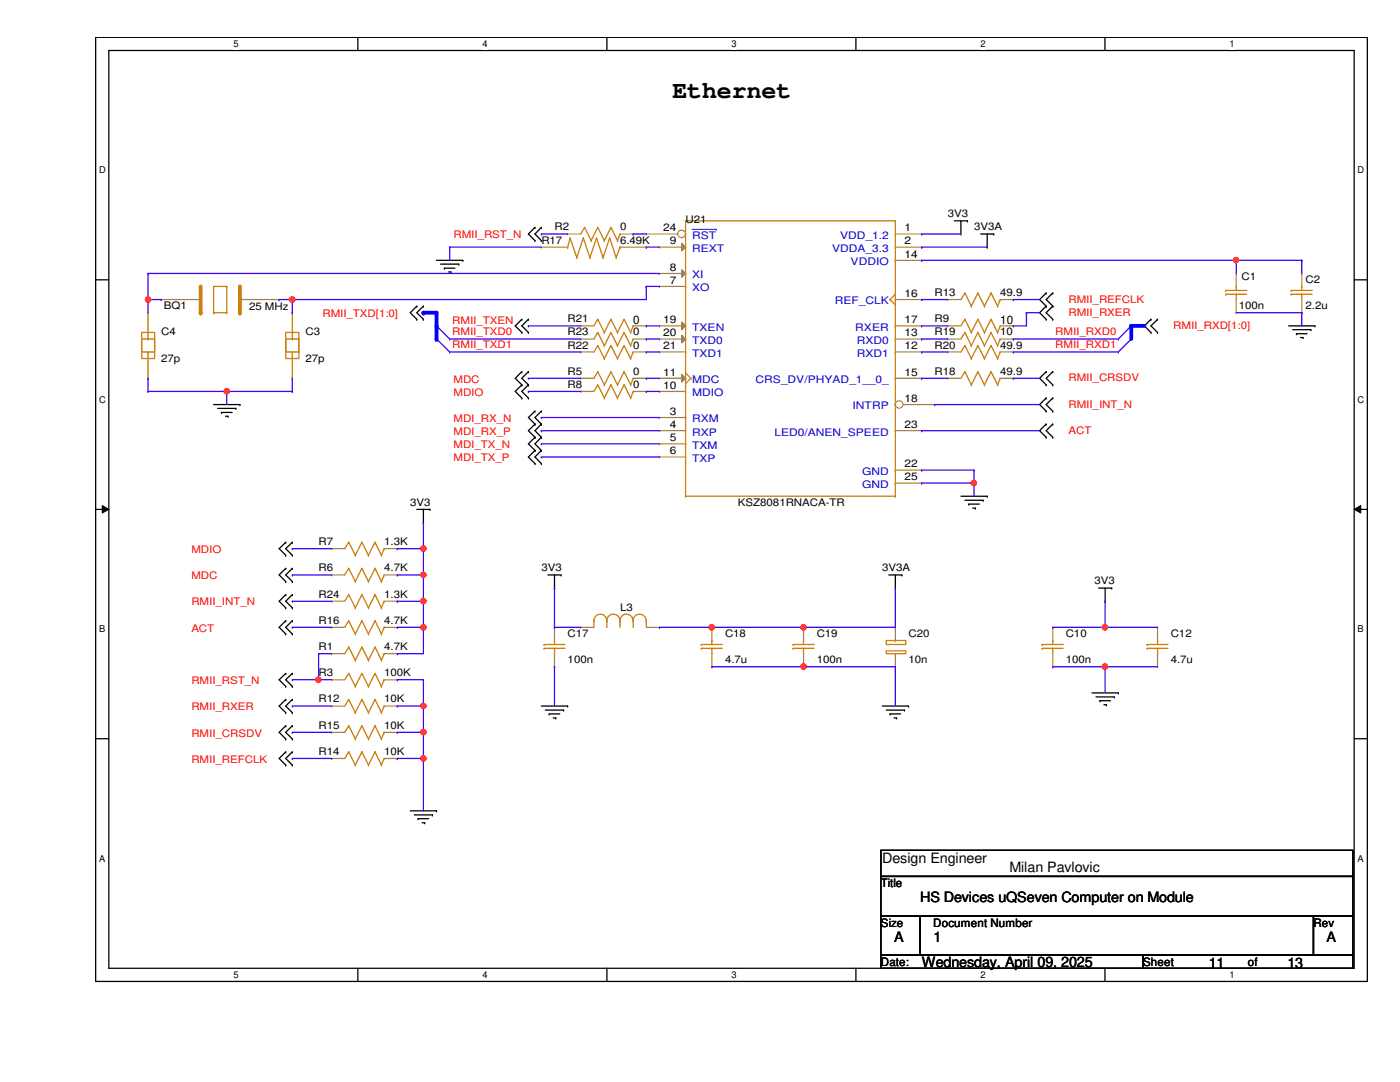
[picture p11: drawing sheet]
<svg xmlns="http://www.w3.org/2000/svg" width="279mm" height="216mm" viewBox="0 0 279 216" stroke-linecap="round" stroke-linejoin="round" font-family="sans-serif">
<path d="M19.1 7.5h253.8v188.3h-253.8zM21.7 10.1h248.6v183.1h-248.6z" fill="none" stroke="#000" stroke-width=".25"/>
<g fill="#fff">
<path d="M46.6 7.7h1v2.1h-1z"/>
<path d="M46.6 193.5h1v2.1h-1z"/>
</g>
<path d="M71.4 7.5v2.6M71.4 193.2v2.6" fill="none" stroke="#000" stroke-width=".25"/>
<g fill="#fff">
<path d="M96.3 7.7h1v2.1h-1z"/>
<path d="M96.3 193.5h1v2.1h-1z"/>
</g>
<path d="M121.1 7.5v2.6M121.1 193.2v2.6" fill="none" stroke="#000" stroke-width=".25"/>
<g fill="#fff">
<path d="M146 7.7h1v2.1h-1z"/>
<path d="M146 193.5h1v2.1h-1z"/>
</g>
<path d="M170.8 7.5v2.6M170.8 193.2v2.6" fill="none" stroke="#000" stroke-width=".25"/>
<g fill="#fff">
<path d="M195.7 7.7h1v2.1h-1z"/>
<path d="M195.7 193.5h1v2.1h-1z"/>
</g>
<path d="M220.5 7.5v2.6M220.5 193.2v2.6" fill="none" stroke="#000" stroke-width=".25"/>
<g fill="#fff">
<path d="M245.4 7.7h1v2.1h-1z"/>
<path d="M245.4 193.5h1v2.1h-1z"/>
<path d="M19.8 32.9h1.3v2.1h-1.3z"/>
<path d="M270.9 32.9h1.3v2.1h-1.3z"/>
<path d="M19.8 78.7h1.3v2.1h-1.3z"/>
<path d="M270.9 78.7h1.3v2.1h-1.3z"/>
</g>
<path d="M19.1 55.8h2.6M270.3 55.8h2.6" fill="none" stroke="#000" stroke-width=".25"/>
<g fill="#fff">
<path d="M19.8 124.5h1.2v2.1h-1.2z"/>
<path d="M270.9 124.5h1.3v2.1h-1.3z"/>
</g>
<path d="M19.1 101.6h2.6M270.3 101.6h2.6" fill="none" stroke="#000" stroke-width=".25"/>
<path d="M20.4 100.9l1.3 .7-1.3 .8zM270.3 101.6l1.3-.7v1.5z" fill="#000"/>
<path d="M20.4 100.9l1.3 .7-1.3 .8zM270.3 101.6l1.3-.7v1.5z" fill="none" stroke="#000" stroke-width=".2"/>
<g fill="#fff">
<path d="M19.8 170.3h1.2v2h-1.2z"/>
<path d="M270.9 170.3h1.3v2h-1.3z"/>
</g>
<g fill="none" stroke="#000" stroke-width=".25">
<path d="M87.1 51.9h5.3M87.9 52.7h3.7M88.7 53.5h.1M88.7 53.5h2.1M89.5 54.3h.5M90 54.3h.1M91.6 52.7h.1M92.4 51.9h.1M106.8 45.4h.1M106.8 48h.1M106.8 45.4l-1.3 1.3 1.3 1.3M108 45.4h.1"/>
<path d="M108 48h.1M108 45.4l-1.2 1.3 1.2 1.3M190.5 44.1h2.6M191.8 46.7h.1M191.8 44.1v2.6M193.1 44.1h.1M195.7 46.7h2.6M197 49.3h.1M197 46.7v2.6M198.3 46.7h.1M208.8 58.5h.1M208.8 58.5l-1.3 1.3 1.3 1.3"/>
<path d="M210.1 58.5h.1M210.1 58.5l-1.3 1.3 1.3 1.3M83.2 61.1h.1M83.2 63.7h.1M83.2 61.1l-1.3 1.3 1.3 1.3M84.5 61.1h.1M84.5 63.7h.1M84.5 61.1l-1.3 1.3 1.3 1.3M104.1 63.7h.1M104.1 66.3h.1M104.1 74.2h.1M104.1 76.8h.1"/>
<path d="M104.1 79.4h.1M104.1 63.7l-1.3 1.3 1.3 1.3M104.1 74.2l-1.3 1.3 1.3 1.3M104.1 76.8l-1.3 1.3 1.3 1.3M105.5 63.7h.1M105.5 66.3h.1M105.5 74.2h.1M105.5 76.8h.1M105.5 79.4h.1M105.5 63.7l-1.4 1.3 1.4 1.3M105.5 74.2l-1.4 1.3 1.4 1.3M105.5 76.8l-1.4 1.3 1.4 1.3"/>
<path d="M208.8 61.1h.1M208.8 63.7h.1M208.8 74.2h.1M208.8 76.8h.1M208.8 79.4h.1M208.8 61.1l-1.3 1.3 1.3 1.3M208.8 74.2l-1.3 1.3 1.3 1.3M208.8 79.4l-1.3 1.3 1.3 1.3M210.1 61.1h.1M210.1 63.7h.1M210.1 76.8h.1M210.1 74.2h.1"/>
<path d="M210.1 79.4h.1M210.1 61.1l-1.3 1.3 1.3 1.3M210.1 74.2l-1.3 1.3 1.3 1.3M210.1 79.4l-1.3 1.3 1.3 1.3M229.7 63.7h.1M229.7 66.3h.1M229.7 63.7l-1.3 1.3 1.3 1.3M231 66.3h.1M231 63.7h.1M231 63.7l-1.3 1.3 1.3 1.3M257.2 65h5.2M258 65.8h3.6"/>
<path d="M258.7 66.6h.1M258.7 66.6h2.2M259.5 67.4h.6M260.1 67.4h.1M261.6 65.8h.1M262.4 65h.1M42.6 80.7h5.3M43.4 81.5h3.7M44.2 82.3h.1M44.2 82.3h2.1M45 83.1h.5M45.5 83.1h.1"/>
<path d="M47.1 81.5h.1M47.9 80.7h.1M106.8 82h.1M106.8 84.6h.1M106.8 87.2h.1M106.8 89.9h.1M106.8 92.5h.1M106.8 82l-1.3 1.3 1.3 1.3M106.8 84.6l-1.3 1.3 1.3 1.3M106.8 87.2l-1.3 1.4 1.3 1.3M106.8 89.9l-1.3 1.3 1.3 1.3M108 82h.1"/>
<path d="M108 84.6h.1M108 87.2h.1M108 89.9h.1M108 92.5h.1M108 82l-1.2 1.3 1.2 1.3M108 84.6l-1.2 1.3 1.2 1.3M108 87.2l-1.2 1.4 1.2 1.3M108 89.9l-1.2 1.3 1.2 1.3M191.8 99h5.2M192.6 99.8h3.6M196.2 99.8h.1M197 99h.1"/>
<path d="M208.8 82h.1M208.8 84.6h.1M208.8 87.2h.1M208.8 84.6l-1.3 1.3 1.3 1.3M210.1 82h.1M210.1 87.2h.1M210.1 84.6h.1M210.1 84.6l-1.3 1.3 1.3 1.3M57 108.2h.1M57 110.8h.1M57 113.4h.1M57 116h.1"/>
<path d="M57 118.7h.1M57 108.2l-1.3 1.3 1.3 1.3M57 113.4l-1.3 1.3 1.3 1.3M57 118.7l-1.3 1.3 1.3 1.3M58.3 108.2h.1M58.3 110.8h.1M58.3 113.4h.1M58.3 116h.1M58.3 118.7h.1M58.3 108.2l-1.3 1.3 1.3 1.3M58.3 113.4l-1.3 1.3 1.3 1.3M58.3 118.7l-1.3 1.3 1.3 1.3"/>
<path d="M83.2 101.6h2.6M84.5 104.3h.1M84.5 101.6v2.7M85.8 101.6h.1M109.3 114.7h2.7M110.7 117.3h.1M110.7 114.7v2.6M112 114.7h.1M177.4 114.7h2.6M178.7 117.3h.1M178.7 114.7v2.6M180 114.7h.1"/>
<path d="M193.3 100.6h.1M193.3 100.6h2.2M194.1 101.4h.5M194.6 101.4h.1M219.2 117.3h2.7M220.6 120h.1M220.6 117.3v2.7M221.9 117.3h.1M57 121.3h.1M57 123.9h.1M57 126.5h.1M57 134.4h.1"/>
<path d="M57 136.9h.1M57 139.6h.1M57 123.9l-1.3 1.3 1.3 1.3M57 134.4l-1.3 1.2 1.3 1.3M57 139.6l-1.3 1.3 1.3 1.3M58.3 121.3h.1M58.3 123.9h.1M58.3 126.5h.1M58.3 134.4h.1M58.3 136.9h.1M58.3 139.6h.1M58.3 123.9l-1.3 1.3 1.3 1.3"/>
<path d="M58.3 134.4l-1.3 1.2 1.3 1.3M58.3 139.6l-1.3 1.3 1.3 1.3M217.9 138.3h5.3M218.7 139.1h3.7M219.5 139.8h.1M219.5 139.8h2.1M222.4 139.1h.1M223.2 138.3h.1M19.1 147.4h2.6M57 142.2h.1M57 144.8h.1M57 147.4h.1"/>
<path d="M57 150h.1M57 152.7h.1M57 144.8l-1.3 1.3 1.3 1.3M57 150l-1.3 1.3 1.3 1.4M58.3 142.2h.1M58.3 144.8h.1M58.3 147.4h.1M58.3 150h.1M58.3 152.7h.1M58.3 144.8l-1.3 1.3 1.3 1.3M58.3 150l-1.3 1.3 1.3 1.4M108 140.9h5.3"/>
<path d="M108.8 141.7h3.7M109.6 142.5h.1M109.6 142.5h2.1M110.4 143.3h.5M110.9 143.3h.1M112.5 141.7h.1M113.3 140.9h.1M176.1 140.9h5.2M176.9 141.7h3.6M177.6 142.5h.1M177.6 142.5h2.1M178.4 143.3h.5"/>
<path d="M178.9 143.3h.1M180.5 141.7h.1M181.3 140.9h.1M220.3 140.6h.5M220.8 140.6h.1M270.3 147.4h2.6M81.9 161.8h5.2M82.7 162.6h3.6M83.4 163.4h.1M83.4 163.4h2.2M84.2 164.2h.6M84.8 164.2h.1"/>
<path d="M86.3 162.6h.1M87.1 161.8h.1M175.8 169.7h94.2v5.2h-94.2zM175.8 174.9h94.2v7.9h-94.2zM175.8 182.8h7.8v7.8h-7.8zM175.8 190.6h52.3v2.6h-52.3zM183.6 182.8h78.5v7.8h-78.5zM228.1 190.6h41.9v2.6h-41.9zM262.1 182.8h7.9v7.8h-7.9z"/>
</g>
<path d="M87.1 67.6h.1M87.1 65h.1M87.1 67.6l2.6 2.6M87.1 65l2.6 2.6M223.2 70.2h.1M223.2 67.6h.1M225.8 67.6l-2.6 2.6M225.8 65l-2.6 2.6" fill="none" stroke="#4200ff" stroke-width=".25"/>
<g fill="none" stroke="#cc8006" stroke-width=".25">
<path d="M136.8 44.1h.1M136.8 54.6h.1M136.8 57.1h.1M136.8 49.3h.1M136.8 46.7h.1M136.8 44.1h41.9M136.8 44.1v54.9M177.6 59.8h.1M177.6 59.8l1.1 1M178.7 44.1h.1M178.7 46.7h.1M178.7 49.3h.1"/>
<path d="M178.7 51.9h.1M178.7 58.7h.1M178.7 59.8h.1M178.7 44.1v54.9M178.7 58.7l-1.1 1.1M257.7 58.7h.1M257.7 58h.1M257.7 58.7h4.2M257.7 58h4.2M259.8 57.1h.1M259.8 58.7h.1M259.8 57.1v.9"/>
<path d="M259.8 58.7v1.1M136.8 74.4h.1M136.8 75.5h.1M136.8 78.1h.1M136.8 65h.1M136.8 70.2h.1M136.8 67.6h.1M136.8 74.4l1.1 1.1M137.9 75.5h.1M137.9 75.5l-1.1 1M178.7 67.6h.1M178.7 70.2h.1"/>
<path d="M178.7 75.5h.1M178.7 65h.1M136.8 99h.1M136.8 83.3h.1M136.8 85.9h.1M136.8 88.6h.1M136.8 91.2h.1M136.8 99h41.9M178.7 99h.1M178.7 80.7h.1M178.7 93.8h.1M178.7 85.9h.1"/>
<path d="M178.7 96.4h.1"/>
</g>
<g fill="none" stroke="#a84" stroke-width=".25">
<path d="M131.6 57.1h.1M131.6 57.1h5.2M178.7 46.7h5.2M178.7 49.3h5.2M183.9 46.7h.1M183.9 49.3h.1M259.8 54.6h.1M259.8 54.6v2.5M259.8 59.8v2.6M259.8 62.4h.1M131.6 83.3h.1M131.6 85.9h.1"/>
<path d="M131.6 88.6h.1M131.6 91.2h.1M131.6 83.3h5.2M131.6 85.9h5.2M131.6 88.6h5.2M131.6 91.2h5.2"/>
</g>
<path d="M136.1 53.8l.7 .8-.7 .7z" fill="#a84"/>
<path d="M131.6 54.6h.1M131.6 54.6h5.2M136.1 53.8l.7 .8-.7 .7z" fill="none" stroke="#a84" stroke-width=".25"/>
<path d="M136.1 48.6l.7 .7-.7 .8z" fill="#a84"/>
<path d="M131.6 49.3h.1M131.6 49.3h5.2M136.1 48.6l.7 .7-.7 .8zM131.6 78.1h.1M131.6 78.1h5.2" fill="none" stroke="#a84" stroke-width=".25"/>
<path d="M136.1 74.7l.7 .8-.7 .7z" fill="#a84"/>
<g fill="none" stroke="#a84" stroke-width=".25">
<path d="M178.7 51.9h5.2M178.7 59.8h5.2M183.9 51.9h.1M183.9 59.8h.1M131.6 75.5h.1M131.6 75.5h5.2M136.1 74.7l.7 .8-.7 .7zM178.7 75.5h5.2M178.7 70.2h5.2M178.7 67.6h5.2M178.7 65h5.2M183.9 70.2h.1"/>
<path d="M183.9 67.6h.1M183.9 75.5h.1M183.9 65h.1"/>
</g>
<circle cx="179.5" cy="80.7" r=".75" fill="#fff"/>
<g fill="none" stroke="#a84" stroke-width=".25">
<path d="M180.3 80.7h6.2M186.5 80.7h.1"/>
<circle cx="179.5" cy="80.7" r=".75"/>
</g>
<path d="M136.1 64.3l.7 .7-.7 .8z" fill="#a84"/>
<path d="M131.6 65h.1M131.6 65h5.2M136.1 64.3l.7 .7-.7 .8z" fill="none" stroke="#a84" stroke-width=".25"/>
<path d="M136.1 66.9l.7 .7-.7 .8z" fill="#a84"/>
<path d="M131.6 67.6h.1M131.6 70.2h.1M131.6 67.6h5.2M131.6 70.2h5.2M136.1 66.9l.7 .7-.7 .8zM178.7 93.8h5.2M178.7 85.9h5.2M183.9 93.8h.1M183.9 85.9h.1" fill="none" stroke="#a84" stroke-width=".25"/>
<circle cx="136" cy="46.7" r=".75" fill="#fff"/>
<g fill="none" stroke="#a84" stroke-width=".25">
<path d="M113.3 46.7h.1M113.3 46.7h2.6M123.7 46.7h2.7M126.4 46.7h.1M129 46.7h.1M129 46.7h6.3M189.1 59.8h.1M189.1 59.8h2.7M199.6 59.8h2.6M202.2 59.8h.1M246.7 54.6h.1M246.7 54.6v2.5"/>
<path d="M246.7 59.8v2.6M29.5 75.5h.1M29.5 62.4h.1M58.3 75.5h.1M58.3 62.4h.1M115.9 67.6h.1M115.9 78.1h.1M115.9 70.2h.1M115.9 67.6h2.6M115.9 78.1h2.6M115.9 70.2h2.6M126.4 67.6h2.6"/>
<path d="M126.4 78.1h2.6M126.4 70.2h2.6M129 67.6h.1M129 78.1h.1M129 70.2h.1M189.1 67.6h.1M189.1 67.6h2.7M199.6 67.6h2.6M202.2 67.6h.1M246.7 62.4h.1M178.7 96.4h5.2M183.9 96.4h.1"/>
<path d="M66.2 125.2h.1M66.2 125.2h2.6M76.7 125.2h2.6M79.3 125.2h.1M110.7 133.1h.1M110.7 125.2h.1M110.7 125.2v2.6M110.7 130.4v2.7M115.9 125.2h.1M115.9 125.2h2.6M129 125.2h2.6M131.6 125.2h.1"/>
<path d="M142.1 133.1h.1M142.1 125.2h.1M142.1 125.2v2.6M142.1 130.4v2.7M160.4 133.1h.1M160.4 125.2h.1M160.4 125.2v2.6M160.4 130.4v2.7M178.7 125.2h.1M178.7 133.1h.1M178.7 125.2v2.6M178.7 130.4v2.7"/>
<path d="M210.1 133.1h.1M210.1 125.2h.1M210.1 125.2v2.6M210.1 130.4v2.7M231 133.1h.1M231 125.2h.1M231 125.2v2.6M231 130.4v2.7"/>
<circle cx="136" cy="46.7" r=".75"/>
</g>
<path d="M138.1 45.8h4.9M143 45.8h.1" fill="none" stroke="#00c" stroke-width=".2"/>
<g fill="none" stroke="#cc8006" stroke-width=".25">
<path d="M45.3 57.1h.1M45.3 57.1h-2.7v5.3M45.3 57.1v5.3M116.7 45.4h.1M116.7 45.4l1.3 2.6M116.7 45.4l-.8 1.3M118 48h.1M119.3 45.4h.1M119.3 45.4l-1.3 2.6M119.3 45.4l1.3 2.6M120.6 48h.1M121.9 45.4h.1"/>
<path d="M121.9 45.4l-1.3 2.6M121.9 45.4l1.3 2.6M123.2 48h.1M123.7 46.7h.1M123.7 46.7l-.5 1.3M192.6 58.5h.1M192.6 58.5l1.2 2.6M192.6 58.5l-.8 1.3M195.2 58.5h.1M195.2 58.5l-1.4 2.6M195.2 58.5l1.3 2.6M197.8 58.5h.1"/>
<path d="M197.8 58.5l-1.3 2.6M197.8 58.5l1.3 2.6M199.6 59.8h.1M199.6 59.8l-.5 1.3M244.6 58.7h.1M244.6 58h.1M244.6 58.7h4.2M244.6 58h4.2M246.7 57.1h.1M246.7 58.7h.1M246.7 57.1v.9M246.7 58.7v1.1"/>
<path d="M28.3 67.6h2.6v3.9h-2.6zM28.3 66.3h2.6v3.9h-2.6zM29.5 70.2h.1M29.5 67.6h.1M29.5 62.4v5.2M29.5 70.2v5.3M42.6 62.4h.1M42.6 62.4h2.7M45.3 62.4h.1M57 67.6h2.6v3.9h-2.6zM57 66.3h2.6v3.9h-2.6zM58.3 70.2h.1"/>
<path d="M58.3 67.6h.1M58.3 62.4v5.2M58.3 70.2v5.3M119.3 66.3h.1M119.3 76.8h.1M119.3 69h.1M119.3 66.3l1.3 2.7M119.3 66.3l-.8 1.3M119.3 76.8l1.3 2.6M119.3 76.8l-.8 1.3M119.3 69l1.3 2.5M119.3 69l-.8 1.2"/>
<path d="M120.6 69h.1M120.6 79.4h.1M120.6 71.5h.1M121.9 66.3h.1M121.9 76.8h.1M121.9 69h.1M121.9 66.3l-1.3 2.7M121.9 66.3l1.3 2.7M121.9 76.8l-1.3 2.6M121.9 76.8l1.3 2.6M121.9 69l-1.3 2.5M121.9 69l1.3 2.5"/>
<path d="M123.2 69h.1M123.2 79.4h.1M123.2 71.5h.1M124.5 66.3h.1M124.5 76.8h.1M124.5 69h.1M124.5 66.3l-1.3 2.7M124.5 66.3l1.4 2.7M124.5 76.8l-1.3 2.6M124.5 76.8l1.4 2.6M124.5 69l-1.3 2.5M124.5 69l1.4 2.5"/>
<path d="M125.9 69h.1M125.9 79.4h.1M125.9 71.5h.1M126.4 67.6h.1M126.4 78.1h.1M126.4 70.2h.1M126.4 67.6l-.5 1.4M126.4 78.1l-.5 1.3M126.4 70.2l-.5 1.3M192.6 66.3h.1M192.6 66.3l1.2 2.7M192.6 66.3l-.8 1.3"/>
<path d="M193.8 61.1h.1M193.8 69h.1M195.2 66.3h.1M195.2 66.3l-1.4 2.7M195.2 66.3l1.3 2.7M196.5 61.1h.1M196.5 69h.1M197.8 66.3h.1M197.8 66.3l-1.3 2.7M197.8 66.3l1.3 2.7M199.1 61.1h.1M199.1 69h.1"/>
<path d="M199.6 67.6h.1M199.6 67.6l-.5 1.4M69.6 123.9h.1M69.6 123.9l1.3 2.6M69.6 123.9l-.8 1.3M70.9 126.5h.1M72.2 123.9h.1M72.2 123.9l-1.3 2.6M72.2 123.9l1.3 2.6M73.5 126.5h.1M74.8 123.9h.1M74.8 123.9l-1.3 2.6"/>
<path d="M74.8 123.9l1.3 2.6M76.1 126.5h.1M76.7 125.2h.1M76.7 125.2l-.6 1.3M108.6 129.4h.1M108.6 128.6h.1M108.6 129.4h4.2M108.6 128.6h4.2M110.7 127.8h.1M110.7 129.4h.1M110.7 127.8v.8M110.7 129.4v1"/>
<path d="M118.5 123.9h.1M118.5 123.9a1.27 1.27 0 0 1 1.3-1.3 1.27 1.27 0 0 1 1.3 1.3M118.5 123.9v1.3M121.1 123.9h.1M121.1 123.9a1.29 1.29 0 0 1 1.3-1.3 1.29 1.29 0 0 1 1.3 1.3M121.1 123.9v1.3M123.7 123.9h.1M123.7 123.9a1.29 1.29 0 0 1 1.3-1.3 1.29 1.29 0 0 1 1.3 1.3M123.7 123.9v1.3M126.4 123.9h.1M126.4 123.9a1.29 1.29 0 0 1 1.3-1.3 1.29 1.29 0 0 1 1.2 1.3M126.4 123.9v1.3"/>
<path d="M129 123.9h.1M129 123.9v1.3M140 129.4h.1M140 128.6h.1M140 129.4h4.1M140 128.6h4.1M142.1 127.8h.1M142.1 129.4h.1M142.1 127.8v.8M142.1 129.4v1M158.3 129.4h.1M158.3 128.6h.1"/>
<path d="M158.3 129.4h4.2M158.3 128.6h4.2M160.4 127.8h.1M160.4 129.4h.1M160.4 127.8v.8M160.4 129.4v1M176.9 129.9h3.9v.5h-3.9zM176.9 127.8h3.9v.8h-3.9zM178.7 127.8h.1M178.7 130.4h.1M208 129.4h.1M208 128.6h.1"/>
<path d="M208 129.4h4.2M208 128.6h4.2M210.1 127.8h.1M210.1 129.4h.1M210.1 127.8v.8M210.1 129.4v1M228.9 129.4h.1M228.9 128.6h.1M228.9 129.4h4.2M228.9 128.6h4.2M231 127.8h.1M231 129.4h.1"/>
<path d="M231 127.8v.8M231 129.4v1"/>
</g>
<path d="M40 57.1v5.3" fill="none" stroke="#cc8006" stroke-width=".76"/>
<circle cx="40" cy="62.4" r=".38" fill="#cc8006"/>
<path d="M47.9 57.1v5.3" fill="none" stroke="#cc8006" stroke-width=".76"/>
<circle cx="47.9" cy="62.4" r=".38" fill="#cc8006"/>
<g fill="none" stroke="#a84" stroke-width=".25">
<path d="M32.2 59.8h.1M32.2 59.8h7.8M47.9 59.8h7.8M55.7 59.8h.1M108 49.3h.1M108 49.3h5.3M123.7 49.3h5.3M129 49.3h.1M115.9 75.5h.1M115.9 65h.1M115.9 75.5h2.6M115.9 65h2.6"/>
<path d="M126.4 75.5h2.6M126.4 65h2.6M129 75.5h.1M129 65h.1M189.1 75.5h.1M189.1 70.2h.1M189.1 65h.1M189.1 75.5h2.7M189.1 70.2h2.7M189.1 65h2.7M199.6 75.5h2.6M199.6 70.2h2.6"/>
<path d="M199.6 65h2.6M202.2 75.5h.1M202.2 70.2h.1M202.2 65h.1M66.2 120h.1M66.2 114.7h.1M66.2 109.5h.1M66.2 120h2.6M66.2 114.7h2.6M66.2 109.5h2.6M76.7 120h2.6M76.7 114.7h2.6"/>
<path d="M76.7 109.5h2.6M79.3 120h.1M79.3 114.7h.1M79.3 109.5h.1M66.2 135.6h.1M66.2 130.4h.1M66.2 135.6h2.6M66.2 130.4h2.6M76.7 135.6h2.6M76.7 130.4h2.6M79.3 135.6h.1M79.3 130.4h.1"/>
<path d="M66.2 151.3h.1M66.2 146.1h.1M66.2 140.9h.1M66.2 151.3h2.6M66.2 146.1h2.6M66.2 140.9h2.6M76.7 151.3h2.6M76.7 146.1h2.6M76.7 140.9h2.6M79.3 151.3h.1M79.3 146.1h.1M79.3 140.9h.1"/>
</g>
<g fill="none" stroke="#cc8006" stroke-width=".25">
<path d="M113.3 49.3h.1M113.8 47.5h.1M113.8 47.5l-.5 1.8M113.8 47.5l1.3 3.9M115.1 51.4h.1M116.4 47.5h.1M116.4 47.5l-1.3 3.9M116.4 47.5l1.3 3.9M117.7 51.4h.1M119 47.5h.1M119 47.5l-1.3 3.9M119 47.5l1.4 3.9"/>
<path d="M120.4 51.4h.1M121.7 47.5h.1M121.7 47.5l-1.3 3.9M121.7 47.5l1.3 3.9M123 51.4h.1M123.7 49.3h.1M123.7 49.3l-.7 2.1M119.3 74.2h.1M119.3 63.7h.1M119.3 74.2l1.3 2.6M119.3 74.2l-.8 1.3M119.3 63.7l1.3 2.6"/>
<path d="M119.3 63.7l-.8 1.3M120.6 76.8h.1M120.6 66.3h.1M121.9 74.2h.1M121.9 63.7h.1M121.9 74.2l-1.3 2.6M121.9 74.2l1.3 2.6M121.9 63.7l-1.3 2.6M121.9 63.7l1.3 2.6M123.2 76.8h.1M123.2 66.3h.1M124.5 74.2h.1"/>
<path d="M124.5 63.7h.1M124.5 74.2l-1.3 2.6M124.5 74.2l1.4 2.6M124.5 63.7l-1.3 2.6M124.5 63.7l1.4 2.6M125.9 76.8h.1M125.9 66.3h.1M126.4 75.5h.1M126.4 65h.1M126.4 75.5l-.5 1.3M126.4 65l-.5 1.3M192.6 74.2h.1"/>
<path d="M192.6 69h.1M192.6 63.7h.1M192.6 74.2l1.2 2.6M192.6 74.2l-.8 1.3M192.6 69l1.2 2.5M192.6 69l-.8 1.2M192.6 63.7l1.2 2.6M192.6 63.7l-.8 1.3M193.8 76.8h.1M193.8 71.5h.1M193.8 66.3h.1M195.2 74.2h.1"/>
<path d="M195.2 69h.1M195.2 63.7h.1M195.2 74.2l-1.4 2.6M195.2 74.2l1.3 2.6M195.2 69l-1.4 2.5M195.2 69l1.3 2.5M195.2 63.7l-1.4 2.6M195.2 63.7l1.3 2.6M196.5 76.8h.1M196.5 71.5h.1M196.5 66.3h.1M197.8 74.2h.1"/>
<path d="M197.8 69h.1M197.8 63.7h.1M197.8 74.2l-1.3 2.6M197.8 74.2l1.3 2.6M197.8 69l-1.3 2.5M197.8 69l1.3 2.5M197.8 63.7l-1.3 2.6M197.8 63.7l1.3 2.6M199.1 76.8h.1M199.1 71.5h.1M199.1 66.3h.1M199.6 75.5h.1"/>
<path d="M199.6 70.2h.1M199.6 65h.1M199.6 75.5l-.5 1.3M199.6 70.2l-.5 1.3M199.6 65l-.5 1.3M69.6 118.7h.1M69.6 113.4h.1M69.6 108.2h.1M69.6 118.7l1.3 2.6M69.6 113.4l1.3 2.6M69.6 118.7l-.8 1.3M69.6 113.4l-.8 1.3"/>
<path d="M69.6 108.2l1.3 2.6M69.6 108.2l-.8 1.3M70.9 116h.1M70.9 110.8h.1M72.2 118.7h.1M72.2 113.4h.1M72.2 108.2h.1M72.2 118.7l-1.3 2.6M72.2 118.7l1.3 2.6M72.2 113.4l-1.3 2.6M72.2 113.4l1.3 2.6M72.2 108.2l-1.3 2.6"/>
<path d="M72.2 108.2l1.3 2.6M73.5 116h.1M73.5 110.8h.1M74.8 118.7h.1M74.8 113.4h.1M74.8 108.2h.1M74.8 118.7l-1.3 2.6M74.8 118.7l1.3 2.6M74.8 113.4l-1.3 2.6M74.8 113.4l1.3 2.6M74.8 108.2l-1.3 2.6M74.8 108.2l1.3 2.6"/>
<path d="M76.1 116h.1M76.1 110.8h.1M76.7 120h.1M76.7 114.7h.1M76.7 109.5h.1M76.7 120l-.6 1.3M76.7 114.7l-.6 1.3M76.7 109.5l-.6 1.3M69.6 134.4h.1M69.6 129.1h.1M69.6 139.6h.1M69.6 134.4l1.3 2.5"/>
<path d="M69.6 134.4l-.8 1.2M69.6 139.6l1.3 2.6M69.6 129.1l1.3 2.6M69.6 129.1l-.8 1.3M69.6 139.6l-.8 1.3M70.9 121.3h.1M70.9 136.9h.1M70.9 131.7h.1M72.2 134.4h.1M72.2 129.1h.1M72.2 139.6h.1M72.2 134.4l-1.3 2.5"/>
<path d="M72.2 134.4l1.3 2.5M72.2 129.1l-1.3 2.6M72.2 129.1l1.3 2.6M72.2 139.6l-1.3 2.6M72.2 139.6l1.3 2.6M73.5 121.3h.1M73.5 136.9h.1M73.5 131.7h.1M74.8 134.4h.1M74.8 129.1h.1M74.8 139.6h.1M74.8 134.4l-1.3 2.5"/>
<path d="M74.8 134.4l1.3 2.5M74.8 139.6l-1.3 2.6M74.8 129.1l-1.3 2.6M74.8 129.1l1.3 2.6M74.8 139.6l1.3 2.6M76.1 121.3h.1M76.1 136.9h.1M76.1 131.7h.1M76.7 135.6h.1M76.7 130.4h.1M76.7 135.6l-.6 1.3M76.7 130.4l-.6 1.3"/>
<path d="M69.6 150h.1M69.6 144.8h.1M69.6 150l1.3 2.7M69.6 150l-.8 1.3M69.6 144.8l1.3 2.6M69.6 144.8l-.8 1.3M70.9 152.7h.1M70.9 147.4h.1M70.9 142.2h.1M72.2 150h.1M72.2 144.8h.1M72.2 150l-1.3 2.7"/>
<path d="M72.2 150l1.3 2.7M72.2 144.8l-1.3 2.6M72.2 144.8l1.3 2.6M73.5 152.7h.1M73.5 147.4h.1M73.5 142.2h.1M74.8 150h.1M74.8 144.8h.1M74.8 144.8l-1.3 2.6M74.8 150l-1.3 2.7M74.8 150l1.3 2.7M74.8 144.8l1.3 2.6"/>
<path d="M76.1 152.7h.1M76.1 147.4h.1M76.1 142.2h.1M76.7 151.3h.1M76.7 146.1h.1M76.7 140.9h.1M76.7 151.3l-.6 1.4M76.7 146.1l-.6 1.3M76.7 140.9l-.6 1.3"/>
</g>
<path d="M108 46.7h.1M108 46.7h5.3M126.4 46.7h.1M126.4 46.7h2.6M129 49.3h.1M129 49.3h2.6M183.9 46.7h.1M183.9 49.3h.1M183.9 51.9h.1M183.9 46.7h7.9M183.9 49.3h13.1M183.9 51.9h62.8" fill="none" stroke="#4200ff" stroke-width=".25"/>
<circle cx="246.7" cy="51.9" r=".51" fill="#f00"/>
<circle cx="246.7" cy="51.9" r=".51" fill="none" stroke="#f00" stroke-width=".25"/>
<path d="M29.5 59.8h.1M29.5 54.6v5.2M246.7 51.9h.1M246.7 51.9v2.7M246.7 51.9h13.1M259.8 51.9h.1M259.8 51.9v2.7" fill="none" stroke="#4200ff" stroke-width=".25"/>
<circle cx="29.5" cy="59.8" r=".51" fill="#f00"/>
<circle cx="29.5" cy="59.8" r=".51" fill="none" stroke="#f00" stroke-width=".25"/>
<g fill="none" stroke="#4200ff" stroke-width=".25">
<path d="M29.5 54.6h.1M29.5 54.6h102.1M55.7 59.8h.1M55.7 59.8h2.6M183.9 59.8h.1M183.9 59.8h5.2M29.5 78.1h.1M29.5 78.1h28.8M45.3 78.1h.1M45.3 78.1v2.6M58.3 78.1h.1M105.5 65h.1"/>
<path d="M105.5 65h10.4M129 65h.1M129 65h2.6M183.9 65h.1M183.9 65h5.2M202.2 65h.1M202.2 65h2.7"/>
</g>
<circle cx="45.3" cy="78.1" r=".51" fill="#f00"/>
<circle cx="45.3" cy="78.1" r=".51" fill="none" stroke="#f00" stroke-width=".25"/>
<g fill="none" stroke="#4200ff" stroke-width=".25">
<path d="M89.7 67.6h.1M89.7 70.2h.1M89.7 67.6h26.2M89.7 70.2h26.2M105.5 75.5h.1M105.5 78.1h.1M105.5 75.5h10.4M105.5 78.1h10.4M129 67.6h.1M129 70.2h.1M129 75.5h.1M129 78.1h.1"/>
<path d="M129 67.6h2.6M129 70.2h2.6M129 75.5h2.6M129 78.1h2.6M183.9 67.6h.1M183.9 70.2h.1M183.9 75.5h.1M183.9 67.6h5.2M183.9 70.2h5.2M183.9 75.5h5.2M202.2 67.6h.1M202.2 70.2h.1"/>
<path d="M202.2 75.5h.1M202.2 67.6h21M202.2 70.2h21M202.2 75.5h5.3M246.7 62.4h13.1M259.8 62.4h.1M108 83.3h.1M108 85.9h.1M108 88.6h.1M108 91.2h.1M108 83.3h23.6M108 85.9h23.6"/>
<path d="M108 88.6h23.6M108 91.2h23.6M183.9 85.9h.1M183.9 93.8h.1M183.9 85.9h23.6M183.9 93.8h10.5M194.4 93.8h.1M194.4 93.8v2.6"/>
</g>
<circle cx="194.4" cy="96.4" r=".51" fill="#f00"/>
<circle cx="194.4" cy="96.4" r=".51" fill="none" stroke="#f00" stroke-width=".25"/>
<path d="M183.9 96.4h.1M183.9 96.4h10.5M194.4 96.4h.1M194.4 96.4v2.6" fill="none" stroke="#4200ff" stroke-width=".25"/>
<path d="M87.1 62.4v2.6" fill="none" stroke="#00f" stroke-width=".76"/>
<circle cx="87.1" cy="65" r=".38" fill="#00f"/>
<path d="M84.5 62.4h2.6" fill="none" stroke="#00f" stroke-width=".76"/>
<circle cx="84.5" cy="62.4" r=".38" fill="#00f"/>
<path d="M225.8 65v2.6" fill="none" stroke="#00f" stroke-width=".76"/>
<circle cx="225.8" cy="65" r=".38" fill="#00f"/>
<path d="M225.8 65h2.6" fill="none" stroke="#00f" stroke-width=".76"/>
<circle cx="225.8" cy="65" r=".38" fill="#00f"/>
<path d="M202.2 59.8h.1M202.2 59.8h5.3M204.9 62.4h.1M204.9 62.4v2.6M204.9 62.4h2.6M259.8 62.4h.1M259.8 62.4v2.6M186.5 80.7h.1M186.5 80.7h21M84.5 104.3h.1M84.5 104.3v5.2" fill="none" stroke="#4200ff" stroke-width=".25"/>
<circle cx="84.5" cy="109.5" r=".51" fill="#f00"/>
<circle cx="84.5" cy="109.5" r=".51" fill="none" stroke="#f00" stroke-width=".25"/>
<g fill="none" stroke="#4200ff" stroke-width=".25">
<path d="M58.3 109.5h.1M58.3 114.7h.1M58.3 120h.1M58.3 109.5h7.9M58.3 114.7h7.9M58.3 120h7.9M84.5 109.5h.1M84.5 120h.1M84.5 109.5v5.2M84.5 120v10.4M58.3 125.2h.1M58.3 125.2h7.9"/>
<path d="M84.5 125.2h.1"/>
</g>
<circle cx="84.5" cy="125.2" r=".51" fill="#f00"/>
<circle cx="84.5" cy="125.2" r=".51" fill="none" stroke="#f00" stroke-width=".25"/>
<path d="M58.3 135.6h.1M58.3 135.6h7.9M63.6 130.4h.1M63.6 135.6h.1M63.6 130.4v5.2M63.6 130.4h2.6" fill="none" stroke="#4200ff" stroke-width=".25"/>
<circle cx="63.5" cy="135.6" r=".51" fill="#f00"/>
<circle cx="63.5" cy="135.6" r=".51" fill="none" stroke="#f00" stroke-width=".25"/>
<path d="M84.5 135.6h.1M84.5 135.6v10.5M58.3 140.9h.1M58.3 140.9h7.9M84.5 140.9h.1" fill="none" stroke="#4200ff" stroke-width=".25"/>
<circle cx="84.5" cy="140.9" r=".5" fill="#f00"/>
<circle cx="84.5" cy="140.9" r=".5" fill="none" stroke="#f00" stroke-width=".25"/>
<path d="M58.3 146.1h.1M58.3 146.1h7.9M84.5 146.1h.1M84.5 146.1v5.2" fill="none" stroke="#4200ff" stroke-width=".25"/>
<circle cx="84.5" cy="151.3" r=".51" fill="#f00"/>
<circle cx="84.5" cy="151.3" r=".51" fill="none" stroke="#f00" stroke-width=".25"/>
<circle cx="84.5" cy="146.1" r=".51" fill="#f00"/>
<circle cx="84.5" cy="146.1" r=".51" fill="none" stroke="#f00" stroke-width=".25"/>
<g fill="none" stroke="#4200ff" stroke-width=".25">
<path d="M79.3 109.5h.1M79.3 120h.1M79.3 109.5h5.2M79.3 120h5.2M79.3 135.6h.1M79.3 125.2h.1M79.3 130.4h.1M79.3 135.6h5.2M79.3 125.2h5.2M79.3 130.4h5.2M58.3 151.3h.1M58.3 151.3h7.9"/>
<path d="M79.3 151.3h.1M79.3 146.1h.1M79.3 140.9h.1M79.3 151.3h5.2M79.3 146.1h5.2M79.3 140.9h5.2M84.5 151.3h.1M84.5 151.3v10.5"/>
</g>
<circle cx="84.5" cy="119.9" r=".51" fill="#f00"/>
<circle cx="84.5" cy="119.9" r=".51" fill="none" stroke="#f00" stroke-width=".25"/>
<path d="M79.3 114.7h.1M79.3 114.7h5.2" fill="none" stroke="#4200ff" stroke-width=".25"/>
<circle cx="84.5" cy="114.7" r=".5" fill="#f00"/>
<circle cx="84.5" cy="114.7" r=".5" fill="none" stroke="#f00" stroke-width=".25"/>
<path d="M84.5 114.7h.1M84.5 114.7v5.3M110.7 117.3h.1M110.7 117.3v7.9M178.7 117.3h.1M178.7 117.3v7.9M110.7 125.2h.1M110.7 125.2h5.2M131.6 125.2h.1M131.6 125.2h28.8M142.1 125.2h.1" fill="none" stroke="#4200ff" stroke-width=".25"/>
<circle cx="160.4" cy="125.2" r=".51" fill="#f00"/>
<circle cx="160.4" cy="125.2" r=".51" fill="none" stroke="#f00" stroke-width=".25"/>
<circle cx="142" cy="125.2" r=".51" fill="#f00"/>
<circle cx="142" cy="125.2" r=".51" fill="none" stroke="#f00" stroke-width=".25"/>
<path d="M110.7 133.1h.1M110.7 133.1v7.8M142.1 133.1h.1M142.1 133.1h18.3M160.4 125.2h.1M160.4 125.2h18.3" fill="none" stroke="#4200ff" stroke-width=".25"/>
<circle cx="160.4" cy="133" r=".51" fill="#f00"/>
<circle cx="160.4" cy="133" r=".51" fill="none" stroke="#f00" stroke-width=".25"/>
<path d="M220.6 120h.1M220.6 120v5.2h-10.5M160.4 133.1h.1M160.4 133.1h18.3M178.7 133.1h.1M178.7 133.1v7.8M210.1 125.2h.1" fill="none" stroke="#4200ff" stroke-width=".25"/>
<circle cx="220.5" cy="125.2" r=".51" fill="#f00"/>
<circle cx="220.5" cy="125.2" r=".51" fill="none" stroke="#f00" stroke-width=".25"/>
<path d="M210.1 133.1h.1M210.1 133.1h10.5M220.6 125.2h.1M220.6 125.2h10.4" fill="none" stroke="#4200ff" stroke-width=".25"/>
<circle cx="220.5" cy="133" r=".51" fill="#f00"/>
<circle cx="220.5" cy="133" r=".51" fill="none" stroke="#f00" stroke-width=".25"/>
<path d="M58.3 59.8h.1M129 57.1h.1M129 57.1v2.7h-70.7M129 57.1h2.6M220.6 133.1h.1M220.6 133.1v5.2M220.6 133.1h10.4" fill="none" stroke="#4200ff" stroke-width=".25"/>
<circle cx="58.3" cy="59.8" r=".51" fill="#f00"/>
<circle cx="58.3" cy="59.8" r=".51" fill="none" stroke="#f00" stroke-width=".25"/>
<path d="M89.7 49.3h.1M89.7 49.3h18.3M89.7 49.3v2.6" fill="none" stroke="#4200ff" stroke-width=".25"/>
<path d="M87.1 65v2.6" fill="none" stroke="#00f" stroke-width=".76"/>
<circle cx="87.1" cy="67.6" r=".38" fill="#00f"/>
<path d="M29.5 59.8h.1M29.5 59.8v2.6M29.5 59.8h2.7M32.2 59.8h.1M58.3 59.8v2.6M29.5 75.5h.1M29.5 75.5v2.6M58.3 62.4h.1M58.3 78.1h.1M58.3 75.5v2.6" fill="none" stroke="#4200ff" stroke-width=".25"/>
<circle cx="246.7" cy="51.9" r=".51" fill="#f00"/>
<circle cx="246.7" cy="51.9" r=".51" fill="none" stroke="#f00" stroke-width=".25"/>
<circle cx="29.5" cy="59.8" r=".51" fill="#f00"/>
<circle cx="29.5" cy="59.8" r=".51" fill="none" stroke="#f00" stroke-width=".25"/>
<circle cx="45.3" cy="78.1" r=".51" fill="#f00"/>
<circle cx="45.3" cy="78.1" r=".51" fill="none" stroke="#f00" stroke-width=".25"/>
<circle cx="194.4" cy="96.4" r=".51" fill="#f00"/>
<circle cx="194.4" cy="96.4" r=".51" fill="none" stroke="#f00" stroke-width=".25"/>
<circle cx="84.5" cy="109.5" r=".51" fill="#f00"/>
<circle cx="84.5" cy="109.5" r=".51" fill="none" stroke="#f00" stroke-width=".25"/>
<circle cx="84.5" cy="125.2" r=".51" fill="#f00"/>
<circle cx="84.5" cy="125.2" r=".51" fill="none" stroke="#f00" stroke-width=".25"/>
<circle cx="63.5" cy="135.6" r=".51" fill="#f00"/>
<circle cx="63.5" cy="135.6" r=".51" fill="none" stroke="#f00" stroke-width=".25"/>
<circle cx="84.5" cy="140.9" r=".5" fill="#f00"/>
<circle cx="84.5" cy="140.9" r=".5" fill="none" stroke="#f00" stroke-width=".25"/>
<circle cx="84.5" cy="151.3" r=".51" fill="#f00"/>
<circle cx="84.5" cy="151.3" r=".51" fill="none" stroke="#f00" stroke-width=".25"/>
<circle cx="84.5" cy="146.1" r=".51" fill="#f00"/>
<circle cx="84.5" cy="146.1" r=".51" fill="none" stroke="#f00" stroke-width=".25"/>
<circle cx="84.5" cy="119.9" r=".51" fill="#f00"/>
<circle cx="84.5" cy="119.9" r=".51" fill="none" stroke="#f00" stroke-width=".25"/>
<circle cx="84.5" cy="114.7" r=".5" fill="#f00"/>
<circle cx="84.5" cy="114.7" r=".5" fill="none" stroke="#f00" stroke-width=".25"/>
<circle cx="160.4" cy="125.2" r=".51" fill="#f00"/>
<circle cx="160.4" cy="125.2" r=".51" fill="none" stroke="#f00" stroke-width=".25"/>
<circle cx="142" cy="125.2" r=".51" fill="#f00"/>
<circle cx="142" cy="125.2" r=".51" fill="none" stroke="#f00" stroke-width=".25"/>
<circle cx="160.4" cy="133" r=".51" fill="#f00"/>
<circle cx="160.4" cy="133" r=".51" fill="none" stroke="#f00" stroke-width=".25"/>
<circle cx="220.5" cy="125.2" r=".51" fill="#f00"/>
<circle cx="220.5" cy="125.2" r=".51" fill="none" stroke="#f00" stroke-width=".25"/>
<circle cx="220.5" cy="133" r=".51" fill="#f00"/>
<circle cx="220.5" cy="133" r=".51" fill="none" stroke="#f00" stroke-width=".25"/>
<circle cx="58.3" cy="59.8" r=".51" fill="#f00"/>
<circle cx="58.3" cy="59.8" r=".51" fill="none" stroke="#f00" stroke-width=".25"/>
<text font-size="5" x="134.2" y="19.5">Ethernet</text>
<g font-size="2.8">
<text x="176.1" y="172.2">Design Engineer</text>
<text x="201.5" y="174">Milan Pavlovic</text>
<text x="183.6" y="180">HS Devices uQSeven Computer on Module</text>
<text x="178.4" y="187.9">A</text>
<text x="186.3" y="187.9">1</text>
<text x="264.8" y="187.9">A</text>
<text x="183.9" y="192.9">Wednesday, April 09, 2025</text>
<text x="241.2" y="193.1">11</text>
<text x="256.9" y="193.1">13</text>
</g>
<g font-size="2.3">
<text x="126.4" y="64.6">0</text>
<text x="199.6" y="64.6">10</text>
<text x="175.8" y="177">Title</text>
<text x="175.8" y="184.9">Size</text>
<text x="186.3" y="184.9">Document Number</text>
<text x="262.1" y="184.9">Rev</text>
<text x="175.8" y="192.7">Date:</text>
<text x="228.1" y="192.7">Sheet</text>
<text x="249" y="192.7">of</text>
</g>
<g font-size="2.1" fill="#f00">
<text x="90.5" y="47.5">RMII_RST_N</text>
<text x="64.3" y="63.2">RMII_TXD[1:0]</text>
<text x="90.3" y="64.6">RMII_TXEN</text>
<text x="213.2" y="60.4">RMII_REFCLK</text>
<text x="213.2" y="63">RMII_RXER</text>
<text x="234.1" y="65.6">RMII_RXD[1:0]</text>
<text x="90.3" y="66.9">RMII_TXD0</text>
<text x="90.3" y="69.5">RMII_TXD1</text>
<text x="210.6" y="66.9">RMII_RXD0</text>
<text x="210.6" y="69.5">RMII_RXD1</text>
<text x="90.5" y="76.3">MDC</text>
<text x="213.2" y="76.1">RMII_CRSDV</text>
<text x="90.5" y="79">MDIO</text>
<text x="213.2" y="81.3">RMII_INT_N</text>
<text x="90.5" y="84.2">MDI_RX_N</text>
<text x="90.5" y="86.8">MDI_RX_P</text>
<text x="90.5" y="89.4">MDI_TX_N</text>
<text x="213.2" y="86.5">ACT</text>
<text x="90.5" y="92">MDI_TX_P</text>
<text x="38.2" y="110.4">MDIO</text>
<text x="38.2" y="115.6">MDC</text>
<text x="38.2" y="120.8">RMII_INT_N</text>
<text x="38.2" y="126">ACT</text>
<text x="38.2" y="136.5">RMII_RST_N</text>
<text x="38.2" y="141.7">RMII_RXER</text>
<text x="38.2" y="147">RMII_CRSDV</text>
<text x="38.2" y="152.2">RMII_REFCLK</text>
</g>
<g font-size="2.1">
<text x="110.7" y="46">R2</text>
<text x="123.7" y="46">0</text>
<text x="132.4" y="46.1">24</text>
<text x="136.8" y="44.4">U21</text>
<text x="180.5" y="46.1">1</text>
<text x="189.1" y="43.4">3V3</text>
<text x="194.4" y="46">3V3A</text>
<text x="108" y="48.6">R17</text>
<text x="123.7" y="48.6">6.49K</text>
<text x="133.7" y="48.8">9</text>
<text x="180.5" y="48.8">2</text>
<text x="180.5" y="51.4">14</text>
<text x="133.7" y="56.6">7</text>
<text x="133.7" y="54">8</text>
<text x="180.5" y="59.2">16</text>
<text x="186.5" y="59.1">R13</text>
<text x="199.6" y="59.1">49.9</text>
<text x="247.8" y="55.9">C1</text>
<text x="260.6" y="56.5">C2</text>
<text x="32.7" y="61.7">BQ1</text>
<text x="49.7" y="61.9">25 MHz</text>
<text x="113.3" y="64.3">R21</text>
<text x="132.4" y="64.5">19</text>
<text x="180.5" y="64.5">17</text>
<text x="186.5" y="64.3">R9</text>
<text x="247.2" y="61.7">100n</text>
<text x="260.6" y="61.7">2.2u</text>
<text x="32.2" y="66.9">C4</text>
<text x="61" y="66.9">C3</text>
<text x="113.3" y="66.9">R23</text>
<text x="113.3" y="69.6">R22</text>
<text x="126.4" y="66.9">0</text>
<text x="126.4" y="69.6">0</text>
<text x="132.4" y="67.1">20</text>
<text x="132.4" y="69.7">21</text>
<text x="180.5" y="69.7">12</text>
<text x="180.5" y="67.1">13</text>
<text x="186.5" y="66.9">R19</text>
<text x="186.5" y="69.6">R20</text>
<text x="199.6" y="66.9">10</text>
<text x="199.6" y="69.6">49.9</text>
<text x="32.2" y="72.1">27p</text>
<text x="61" y="72.1">27p</text>
<text x="113.3" y="77.4">R8</text>
<text x="113.3" y="74.8">R5</text>
<text x="126.4" y="77.4">0</text>
<text x="126.4" y="74.8">0</text>
<text x="132.4" y="77.6">10</text>
<text x="132.4" y="74.9">11</text>
<text x="180.5" y="74.9">15</text>
<text x="186.5" y="74.8">R18</text>
<text x="199.6" y="74.8">49.9</text>
<text x="133.7" y="82.8">3</text>
<text x="180.5" y="80.2">18</text>
<text x="133.7" y="85.4">4</text>
<text x="133.7" y="88">5</text>
<text x="180.5" y="85.4">23</text>
<text x="133.7" y="90.6">6</text>
<text x="180.5" y="93.3">22</text>
<text x="180.5" y="95.8">25</text>
<text x="81.9" y="100.9">3V3</text>
<text x="147.3" y="100.9">KSZ8081RNACA-TR</text>
<text x="63.6" y="108.8">R7</text>
<text x="76.7" y="108.8">1.3K</text>
<text x="63.6" y="119.3">R24</text>
<text x="63.6" y="114">R6</text>
<text x="76.7" y="119.3">1.3K</text>
<text x="76.7" y="114">4.7K</text>
<text x="108" y="114">3V3</text>
<text x="176.1" y="114">3V3A</text>
<text x="218.4" y="116.6">3V3</text>
<text x="63.6" y="124.5">R16</text>
<text x="76.7" y="124.5">4.7K</text>
<text x="123.7" y="121.9">L3</text>
<text x="63.6" y="129.7">R1</text>
<text x="76.7" y="129.7">4.7K</text>
<text x="113.3" y="127.1">C17</text>
<text x="144.7" y="127.1">C18</text>
<text x="163" y="127.1">C19</text>
<text x="181.3" y="127.1">C20</text>
<text x="212.7" y="127.1">C10</text>
<text x="233.6" y="127.1">C12</text>
<text x="63.6" y="135">R3</text>
<text x="76.7" y="135">100K</text>
<text x="113.3" y="132.3">100n</text>
<text x="144.7" y="132.3">4.7u</text>
<text x="163" y="132.3">100n</text>
<text x="181.3" y="132.3">10n</text>
<text x="212.7" y="132.3">100n</text>
<text x="233.6" y="132.3">4.7u</text>
<text x="63.6" y="140.2">R12</text>
<text x="76.7" y="140.2">10K</text>
<text x="63.6" y="145.4">R15</text>
<text x="76.7" y="145.4">10K</text>
<text x="63.6" y="150.6">R14</text>
<text x="76.7" y="150.6">10K</text>
</g>
<g font-size="2.1" fill="#00c">
<text x="138.1" y="47.7">RST</text>
<text x="167.7" y="47.7">VDD_1.2</text>
<text x="138.1" y="50.3">REXT</text>
<text x="166.1" y="50.3">VDDA_3.3</text>
<text x="169.8" y="52.9">VDDIO</text>
<text x="138.1" y="58.1">XO</text>
<text x="138.1" y="55.5">XI</text>
<text x="138.1" y="66">TXEN</text>
<text x="166.6" y="60.7">REF_CLK</text>
<text x="170.7" y="66">RXER</text>
<text x="138.1" y="68.6">TXD0</text>
<text x="138.1" y="71.2">TXD1</text>
<text x="171" y="71.2">RXD1</text>
<text x="171" y="68.6">RXD0</text>
<text x="138.1" y="76.5">MDC</text>
<text x="150.8" y="76.5">CRS_DV/PHYAD_1__0_</text>
<text x="138.1" y="79.1">MDIO</text>
<text x="170.1" y="81.7">INTRP</text>
<text x="138.1" y="84.3">RXM</text>
<text x="138.1" y="86.9">RXP</text>
<text x="138.1" y="89.5">TXM</text>
<text x="154.6" y="86.9">LED0/ANEN_SPEED</text>
<text x="138.1" y="92.2">TXP</text>
<text x="172" y="94.8">GND</text>
<text x="172" y="97.4">GND</text>
</g>
<g font-size="1.9">
<text x="46.6" y="9.4">5</text>
<text x="96.3" y="9.4">4</text>
<text x="146" y="9.4">3</text>
<text x="195.7" y="9.4">2</text>
<text x="245.4" y="9.4">1</text>
<text x="19.8" y="34.6">D</text>
<text x="270.9" y="34.6">D</text>
<text x="19.8" y="80.3">C</text>
<text x="270.9" y="80.3">C</text>
<text x="19.8" y="126.2">B</text>
<text x="270.9" y="126.2">B</text>
<text x="19.8" y="171.9">A</text>
<text x="270.9" y="171.9">A</text>
<text x="46.6" y="195.2">5</text>
<text x="96.3" y="195.2">4</text>
<text x="146" y="195.2">3</text>
<text x="195.7" y="195.2">2</text>
<text x="245.4" y="195.2">1</text>
</g>
</svg>
